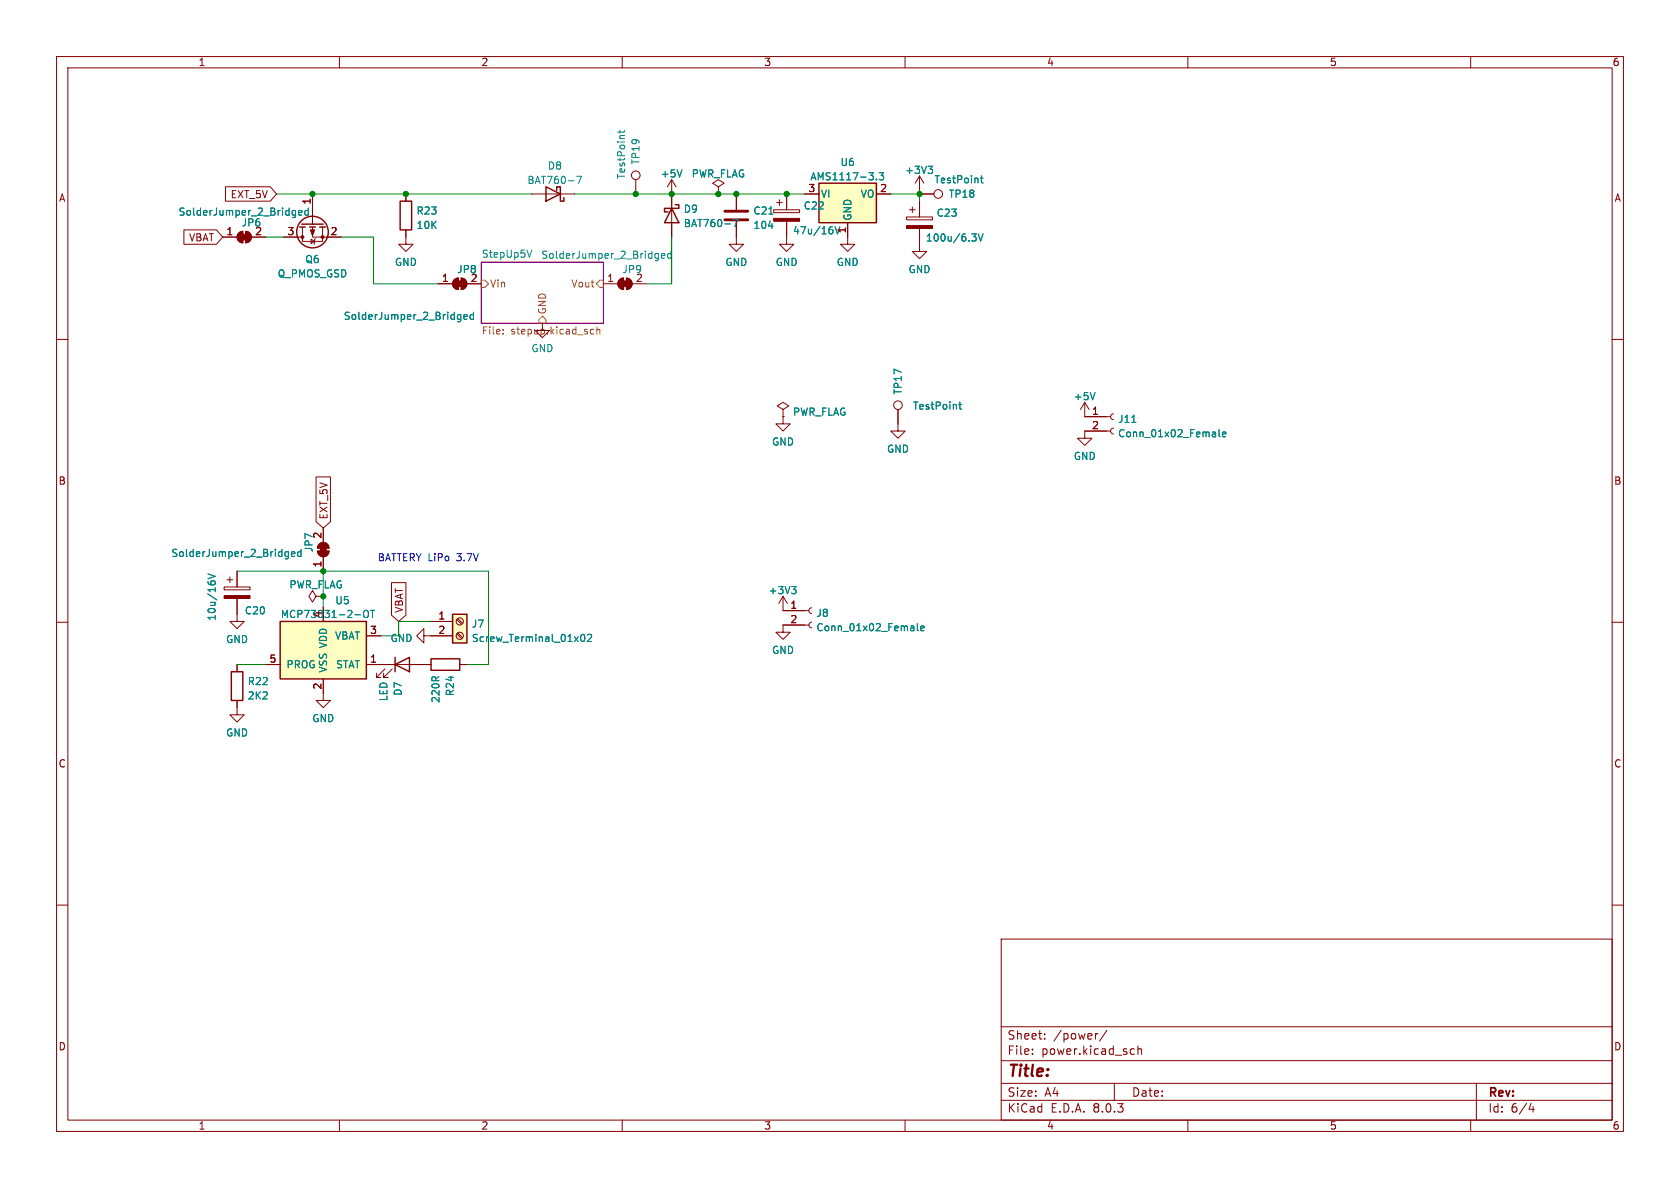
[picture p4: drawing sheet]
<svg xmlns="http://www.w3.org/2000/svg" width="297mm" height="210mm" viewBox="0 0 297 210" stroke-linecap="round" stroke-linejoin="round" font-family="sans-serif">
<g fill="none" stroke="#840000" stroke-width=".18">
<path d="M10 10h277v190h-277zM12 12h273v186h-273zM60 10v2M110 10v2M160 10v2M210 10v2M260 10v2M71.8 34.3v1.3M118.7 31.8l-.7 1.2M118.7 31.8v2.5M118.7 31.8l.8 1.2M127 33l1-.6-1-.6-1 .6 1 .6v1.3"/>
<path d="M127 34.3h.1M130.2 39.1v4.1h1.2l-1.2 1.3-1.3-1.3h1.3M130.2 34.3v2.8M160.3 38.4h4.5v.5h-4.5zM160.8 37.1h1M161.3 36.6v1M162.6 35.6v2.8M162.6 34.3h2.5M10 60h2M71.8 40.6v2.6h1.2l-1.2 1.3-1.3-1.3h1.3M77.5 50.2h2.5M80.3 49.5l.7-.4v2.1a1.02 1.02 0 0 1-.9-.6 1.02 1.02 0 0 1 .2-1.1z"/>
<path d="M81.5 49.2a1.01 1.01 0 0 1 1 1 1.01 1.01 0 0 1-1 1zM82.5 50.2h2.6M106.7 50.2h2.5M109.5 49.4l.7-.3v2.1a1.01 1.01 0 0 1-.9-.7 1.01 1.01 0 0 1 .2-1.1zM110.7 49.2a1.01 1.01 0 0 1 1.1 1 1.01 1.01 0 0 1-1.1 1zM111.8 50.2h2.5M162.6 40.4v4.1h1.2l-1.2 1.2-1.3-1.2h1.3M285 60h2M158.7 72.4v2.5M191.8 71.1l-.8 1.3M191.8 71.1v2.6h4.5M191.8 71.1l.7 1.3"/>
<path d="M196.3 76.2h-4.5v1.3h1.2l-1.2 1.2-1.3-1.2h1.3M196.8 75.7l-.3 .1-.2 .4 .2 .4 .3 .1M196.8 73.2l-.3 .1-.2 .4 .2 .3 .3 .2M56.1 97.4h2.1a1.02 1.02 0 0 1-1.1 1 1.02 1.02 0 0 1-1-1zM56.4 96.2a1.02 1.02 0 0 1 1.1-.2 1.02 1.02 0 0 1 .7 .9h-2.1zM57.1 93.3v2.6M57.1 98.4v2.6M10 110h2M39.6 103.8h4.6v.5h-4.6zM40.1 102.5h1M40.6 102v1M41.9 101v2.8"/>
<path d="M41.9 105.8v2.8M41.9 117.5v1.2M55.9 105.4l-.7-1-.6 1 .6 1 .7-1h1.2M57.1 105.4h.1M285 110h2M41.9 123.8v1.3M57.1 122.6v1.2h1.3l-1.3 1.3-1.2-1.3h1.2M10 160h2M285 160h2M177 166h108v32h-108zM60 198v2M110 198v2"/>
<path d="M160 198v2M177 194.5h108M177 191.5h108M177 187.5h108M177 181.5h108M182.5 186.3v.1M182.5 185.5v.1M184.7 183.6v.1M184.7 182.8v.1M194.1 182.7l-.3 .1M195.7 182.1l-1.3 2M197 191.5v3"/>
<path d="M200.1 185.4l.4 .1M200.5 186.3l-.4 .1M201.2 185.5l.2-.1 .3 .1 .1 .9M201.2 184.9v1.5M210 198v2M260 198v2M261 191.5v6.5M270.7 195l-.4 1.1h.9M271 195.6v1"/>
<circle cx="165.9" cy="34.3" r=".76"/>
<circle cx="158.7" cy="71.6" r=".76"/>
</g>
<path d="M85.1 46.4h21.6v10.8h-21.6z" fill="none" stroke="#840084" stroke-width=".18"/>
<path d="M85.1 49.5h.6l.7 .7-.7 .6h-.6zM88.9 58.9v.2M88.9 58.3v.1M95.9 55.9l.6 .6v.7h-1.3v-.7zM104.5 59h.5M104.5 58.3h.5M105.5 58.3l.2-.1 .3 .1 .1 .8M105.5 57.8v1.3M106 49.5h.7v1.3h-.7l-.6-.6z" fill="none" stroke="#848400" stroke-width=".18"/>
<g fill="none" stroke="#008484" stroke-width=".18">
<path d="M120.6 30l-.5 1.3M135.9 40h.8M135.9 37.8h.8M173.3 31.5h.5M173.5 31.1v1l.3 .2M81.1 55.6l.4 .1M81.5 55.6v1l-.3 .3M81.5 56.4l-.4 .1M82 56l.6-.1-.1-.2-.3-.1-.2 .2 .1 .6h.4M83.7 55.7l-.4-.1-.2 .3 .1 .5h.5M83.7 55.2v1.3M94 44.2l-.4 1.3"/>
<path d="M116 44.8l.4 .1M116.4 44.8v1l-.3 .3M116.4 45.6l-.4 .1M116.9 45.2l.6-.1v-.2l-.4-.1-.2 .2 .1 .6h.5M118.6 44.9l-.3-.1-.3 .3 .1 .5h.5M118.6 44.4v1.3M171.8 41.3h.8l-.4 .5 .3 .2 .1 .4-.3 .2h-.3M172.9 41.3l.5 1.3 .4-1.3M169.5 71.5h.5M169.7 71.1v1.1l.3 .1M193.6 69.4l-.4 1.3M200.1 74.7h.7"/>
<path d="M215.5 75.9v1.1l.2 .2M216.1 76.8l.6-.1v-.3h-.4l-.2 .1 .1 .7h.5M50.6 97.5l.4 .1M51 97.5v1.1l-.3 .2M51 98.3l-.4 .1M51.5 97.9l.6-.1v-.2l-.4-.1-.2 .2 .1 .6h.5M53.2 97.6l-.3-.1-.3 .3 .1 .5h.5M53.2 97.1v1.3M36.8 101.5l1.2 .4-1.2 .4M37.4 102.7h.5"/>
</g>
<g fill="#840000" stroke="#840000" stroke-width=".18">
<path d="M80.8 49.7h1v1h-1z"/>
<path d="M80.3 49.5l.7-.4v2.1a1.02 1.02 0 0 1-.9-.6 1.02 1.02 0 0 1 .2-1.1z"/>
<path d="M81.5 49.2a1.01 1.01 0 0 1 1 1 1.01 1.01 0 0 1-1 1z"/>
<path d="M110 49.7h1v1h-1z"/>
<path d="M109.5 49.4l.7-.3v2.1a1.01 1.01 0 0 1-.9-.7 1.01 1.01 0 0 1 .2-1.1z"/>
<path d="M110.7 49.2a1.01 1.01 0 0 1 1.1 1 1.01 1.01 0 0 1-1.1 1z"/>
<path d="M39.6 105.3h4.6v.5h-4.6z"/>
<path d="M56.6 96.6h1.1v1.1h-1.1z"/>
<path d="M56.1 97.4h2.1a1.02 1.02 0 0 1-1.1 1 1.02 1.02 0 0 1-1-1z"/>
<path d="M56.4 96.2a1.02 1.02 0 0 1 1.1-.2 1.02 1.02 0 0 1 .7 .9h-2.1z"/>
<path d="M160.3 39.9h4.5v.5h-4.5z"/>
</g>
<path d="M70.7 35.6h2.1v5h-2.1zM40.9 118.7h2v5.1h-2z" fill="none" stroke="#840000" stroke-width=".25"/>
<path d="M128.1 38.9h4.1M128.1 37.3h4.1" fill="none" stroke="#840000" stroke-width=".51"/>
<path d="M49.5 109.9h15.3v10.1h-15.3z" fill="#ffffc2"/>
<path d="M49.5 109.9h15.3v10.1h-15.3z" fill="none" stroke="#840000" stroke-width=".25"/>
<g fill="none" stroke="#840000" stroke-width=".18">
<path d="M162.6 31.1l-.8 1.3M162.6 31.1v2.6M162.6 31.1l.7 1.3M41.9 108.6v1.3h1.3l-1.3 1.2-1.3-1.2h1.3M47 117.5h2.5M57.1 107.3v2.6M64.8 117.5h2.5M64.8 112.4h2.5M138.4 105.4v2.6h4.6M138.4 105.4l-.7 1.3M138.4 105.4l.8 1.3M143 110.5h-4.6v1.3h1.3l-1.3 1.2-1.2-1.2h1.2"/>
<path d="M143.5 110l-.3 .1-.2 .4 .2 .3 .3 .2M143.5 107.4l-.3 .2-.2 .4 .2 .3 .3 .2M41.9 125.1v1.3h1.3l-1.3 1.2-1.3-1.2h1.3M57.1 120v2.6"/>
</g>
<path d="M164.1 29.4h.8l-.5 .5M164.6 29.9l.3 .2v.3l-.3 .3M62.8 108.7h.9M64.5 108l.1-.1a.43 .43 0 0 1 .5 .4v.4a.42 .42 0 0 1-.4 .5 .42 .42 0 0 1-.4-.5v-.4zM65.5 107.9h.7M65.8 107.9v1.3M139.9 103.7h.8l-.4 .5M140.5 104.2l.2 .2v.3l-.2 .3M162.2 110.2v1.1l.2 .2M162.8 111.1l.6-.1-.1-.3h-.3l-.2 .1v.6h.5" fill="none" stroke="#008484" stroke-width=".18"/>
<path d="M80 108.6h2.5v5.1h-2.5z" fill="#ffffc2"/>
<path d="M69.8 117.5l2.6-1.3v2.5zM69.8 116.2v2.5M76.2 116.5h5.1v2h-5.1zM80 108.6h2.5v5.1h-2.5z" fill="none" stroke="#840000" stroke-width=".25"/>
<g fill="none" stroke="#840000" stroke-width=".18">
<path d="M138.4 73.7v1.2h1.3l-1.3 1.3-1.2-1.3h1.2M138.4 72.4l1-.6-1-.7-1 .7 1 .6v1.3M138.4 73.7h.1M67.3 117.5h8.9M68.1 118.2l-1.6 1.6h.8h-.8v-.8M69.3 118.2l-1.5 1.6h.8h-.8v-.8M74.9 112.4v-1.3l-1.2 1.3 1.2 1.3v-1.3h5.1M76.2 109.9h3.8M80.7 112.1l.9 .8M80.7 109.5l.9 .9M80.9 111.9l.9 .8M80.9 109.3l.9 .9"/>
<path d="M81.3 117.5h1.2"/>
<circle cx="81.3" cy="112.4" r=".63"/>
<circle cx="81.3" cy="109.9" r=".63"/>
</g>
<path d="M102.8 112.3l.2-.2a.68 .68 0 0 1 .4 .7 .68 .68 0 0 1-.4 .6l-.2-.1-.1-.4zM103.9 112.3l.4-.2 .3 .4-.8 .9h.8" fill="none" stroke="#008484" stroke-width=".18"/>
<path d="M144.8 32.4h10.1v7h-10.1z" fill="#ffffc2"/>
<g fill="none" stroke="#840000" stroke-width=".25">
<path d="M53.3 39.6h3.8M96.5 33l2.6 1.3-2.6 1.3zM98.4 33.7v-.7h.7v2.6h.6v-.7M118.7 36.8l1.3 2.6h-2.5zM119.4 36.2h.6v.6h-2.5v.7h.6M144.8 32.4h10.1v7h-10.1zM53 40.1h1M54.7 40.1h1.1M56.5 40.1h1"/>
<circle cx="55.2" cy="41" r="2.79"/>
</g>
<g fill="none" stroke="#840000" stroke-width=".18">
<path d="M39.9 33h7.9l1.1 1.3-1.1 1.3h-7.9zM55.2 34.3v5.3M71.8 34.3v1.3M94 34.3h7.6M112.4 31.8v2.5M118.7 34.3v7.6M127 34.3h.1M130.2 34.3v2.8M130.2 39.1v2.8M136.8 37.1h4.6v.5h-4.6zM137.3 35.8h1M137.8 35.3v1"/>
<path d="M139.1 39.1v4.1h1.2l-1.2 1.3-1.3-1.3h1.3M139.1 34.3v2.8M142.2 34.3h2.6M149.9 39.4v3.8h1.2l-1.2 1.3-1.3-1.3h1.3M154.9 34.3h2.6M162.6 34.3h2.5M162.6 35.6v2.8M32.5 40.6h5.8l1.1 1.3-1.1 1.3h-5.8zM39.4 41.9h2.5M42.2 41.2l.7-.3v2a1.02 1.02 0 0 1-.9-.6 1.02 1.02 0 0 1 .2-1.1zM43.4 40.9a1.02 1.02 0 0 1 1 1 1.02 1.02 0 0 1-1 1zM44.4 41.9h2.6"/>
<path d="M50.2 41.9h3.3M53.5 40.1v2.6h3.5v-2.6M55 42.3l.6 .4-.6 .4zM55.2 40.1v1.8h5.1M55.8 42.2l-.2 .1v.8l-.1 .1M71.8 40.6v1.3M77.5 50.2h2.5M82.5 50.2h2.6M95.9 57.2v1.2h1.3l-1.3 1.3-1.3-1.3h1.3M162.6 40.4v2.8M138.4 73.7h.1M158.7 72.4v3.8h1.3l-1.3 1.3-1.2-1.3h1.2"/>
<path d="M191.8 73.7h3.8M191.8 76.2h3.8M55.9 84.3h2.5v7.9l-1.3 1.1-1.2-1.1zM57.1 93.3v2.6M57.1 98.4v2.6M41.9 101v2.8M41.9 105.8v2.8M41.9 117.5v1.2M47 117.5h2.5M57.1 105.4h.1M57.1 107.3v2.6M64.8 117.5h5"/>
<path d="M64.8 112.4h2.5M69.2 103h2.6v5.7l-1.3 1.2-1.3-1.2zM72.4 117.5h3.8M76.2 112.4h3.8M76.2 109.9h3.8M81.3 117.5h1.2M138.4 108h3.8M138.4 110.5h3.8M41.9 123.8v1.3M57.1 120v2.6"/>
<circle cx="112.4" cy="31" r=".76"/>
</g>
<g fill="none" stroke="#008484" stroke-width=".18">
<path d="M51.9 37.2l.4 .1M52.3 37.2v1l-.3 .3M52.3 38h-.4M52.8 37.6l.6-.1-.1-.2-.3-.1-.2 .2 .1 .6h.4M54.5 37.3l-.4-.1-.2 .2 .1 .6h.5M54.5 36.8v1.2M101.9 31.2h.9l-.6 1.2M109.6 23.1v.4M110.4 23.1l-.1 .3h-1.1M120.6 30l-.5 1.3M129.6 38.8h.8l-.5 1.3M135.9 40h.8"/>
<path d="M135.9 37.8h.8M154.9 31.7v.1M155.4 30.5h.8l-.4 .5 .3 .1v.6l-.1 .1-.6-.1M164.1 29.4h.8l-.5 .5M164.6 29.9l.3 .2v.3l-.3 .3M173.3 31.5h.5M173.5 31.1v1l.3 .2M81.1 55.6l.4 .1M81.5 55.6v1l-.3 .3M81.5 56.4l-.4 .1M82 56l.6-.1-.1-.2-.3-.1-.2 .2 .1 .6h.4M83.7 55.7l-.4-.1-.2 .3 .1 .5h.5"/>
<path d="M83.7 55.2v1.3M147.2 40.7v.5M147.6 40.1l.5 1.2 .4-1.2M171.8 41.3h.8l-.4 .5 .3 .2 .1 .4-.3 .2h-.3M172.9 41.3l.5 1.3 .4-1.3M169.5 71.5h.5M169.7 71.1v1.1l.3 .1M193.6 69.4l-.4 1.3M200.1 74.7h.7M215.5 75.9v1.1l.2 .2M216.1 76.8l.6-.1v-.3h-.4l-.2 .1 .1 .7h.5M50.6 97.5l.4 .1"/>
<path d="M51 97.5v1.1l-.3 .2M51 98.3l-.4 .1M51.5 97.9l.6-.1v-.2l-.4-.1-.2 .2 .1 .6h.5M53.2 97.6l-.3-.1-.3 .3 .1 .5h.5M53.2 97.1v1.3M36.8 101.5l1.2 .4-1.2 .4M37.4 102.7h.5M62.8 108.7h.9M64.5 108l.1-.1a.43 .43 0 0 1 .5 .4v.4a.42 .42 0 0 1-.4 .5 .42 .42 0 0 1-.4-.5v-.4zM65.5 107.9h.7M65.8 107.9v1.3M102.8 112.3l.2-.2a.68 .68 0 0 1 .4 .7 .68 .68 0 0 1-.4 .6l-.2-.1-.1-.4z"/>
<path d="M103.9 112.3l.4-.2 .3 .4-.8 .9h.8M139.9 103.7h.8l-.4 .5M140.5 104.2l.2 .2v.3l-.2 .3M162.2 110.2v1.1l.2 .2M162.8 111.1l.6-.1-.1-.3h-.3l-.2 .1v.6h.5"/>
</g>
<g fill="#840000" stroke="#840000" stroke-width=".18">
<path d="M42.7 41.4h1v1h-1z"/>
<path d="M42.2 41.2l.7-.3v2a1.02 1.02 0 0 1-.9-.6 1.02 1.02 0 0 1 .2-1.1z"/>
<path d="M43.4 40.9a1.02 1.02 0 0 1 1 1 1.02 1.02 0 0 1-1 1z"/>
<path d="M54.9 40.6h.7l-.4 1.1z"/>
<path d="M136.8 38.6h4.6v.5h-4.6z"/>
<circle cx="57" cy="41.9" r=".25"/>
<circle cx="53.5" cy="41.9" r=".25"/>
</g>
<path d="M48.9 34.3h45.1M101.6 34.3h40.6M157.5 34.3h5.1M162.6 33.7v1.9M47 41.9h3.2M60.3 41.9h5.7v8.3h11.5M118.7 41.9v8.3h-4.4M41.9 101h44.5v16.5h-3.9M41.9 117.5h5.1M57.1 101v6.3M76.2 109.9h-5.7v2.5h-3.2" fill="none" stroke="#008400" stroke-width=".18"/>
<g fill="#008400" stroke="#008400" stroke-width=".18">
<circle cx="57.1" cy="105.4" r=".46"/>
<circle cx="57.1" cy="101" r=".46"/>
<circle cx="55.2" cy="34.3" r=".46"/>
<circle cx="71.8" cy="34.3" r=".46"/>
<circle cx="118.7" cy="34.3" r=".46"/>
<circle cx="112.4" cy="34.3" r=".46"/>
<circle cx="127" cy="34.3" r=".46"/>
<circle cx="130.2" cy="34.3" r=".46"/>
<circle cx="139.1" cy="34.3" r=".46"/>
<circle cx="162.6" cy="34.3" r=".46"/>
</g>
<text font-size="2.8" fill="#840000" x="178" y="190.9">Title:</text>
<g font-size="2.1" fill="#840000">
<text x="178" y="184">Sheet:</text>
<text x="186.2" y="184">/power/</text>
<text x="178" y="186.7">File:</text>
<text x="184.1" y="186.7">power.kicad_sch</text>
<text x="178" y="196.9">KiCad</text>
<text x="178" y="194.1">Size:</text>
<text x="184.7" y="194.1">A4</text>
<text x="185.7" y="196.9">E.D.A.</text>
<text x="193.3" y="196.9">8.0.3</text>
<text x="200" y="194.1">Date:</text>
<text x="263" y="194.3">Rev:</text>
<text x="263" y="196.9">Id:</text>
<text x="267.1" y="196.9">6/4</text>
</g>
<g font-size="1.8" fill="#840000">
<text x="35" y="11.9">1</text>
<text x="85" y="11.9">2</text>
<text x="135" y="11.9">3</text>
<text x="185" y="11.9">4</text>
<text x="235" y="11.9">5</text>
<text x="285" y="11.9">6</text>
<text x="10.3" y="35.9">A</text>
<text x="40.7" y="35.2">EXT_5V</text>
<text x="142.8" y="34">3</text>
<text x="155.5" y="34">2</text>
<text x="285.3" y="35.9">A</text>
<text x="39.9" y="41.7">1</text>
<text x="45" y="41.7">2</text>
<text x="50.7" y="41.7">3</text>
<text x="55" y="36.3" transform="rotate(-90 55 36.3)">1</text>
<text x="58.3" y="41.7">2</text>
<text x="149.6" y="41.3" transform="rotate(-90 149.6 41.3)">1</text>
<text x="33.3" y="42.9">VBAT</text>
<text x="78" y="49.9">1</text>
<text x="83.1" y="49.9">2</text>
<text x="107.2" y="49.9">1</text>
<text x="193" y="73.4">1</text>
<text x="193" y="75.9">2</text>
<text x="10.3" y="85.9">B</text>
<text x="285.3" y="85.9">B</text>
<text x="56.9" y="95.3" transform="rotate(-90 56.9 95.3)">2</text>
<text x="58.1" y="91.9" transform="rotate(-90 58.1 91.9)">EXT_5V</text>
<text x="56.9" y="100.4" transform="rotate(-90 56.9 100.4)">1</text>
<text x="139.6" y="107.7">1</text>
<text x="56.9" y="109.3" transform="rotate(-90 56.9 109.3)">4</text>
<text x="65.3" y="112.1">3</text>
<text x="71.4" y="108.4" transform="rotate(-90 71.4 108.4)">VBAT</text>
<text x="77.4" y="109.6">1</text>
<text x="77.4" y="112.1">2</text>
<text x="139.6" y="110.2">2</text>
<text x="47.6" y="117.2">5</text>
<text x="65.3" y="117.2">1</text>
<text x="56.9" y="122" transform="rotate(-90 56.9 122)">2</text>
<text x="10.3" y="135.9">C</text>
<text x="285.3" y="135.9">C</text>
<text x="10.3" y="185.9">D</text>
<text x="285.3" y="185.9">D</text>
<text x="35" y="199.9">1</text>
<text x="85" y="199.9">2</text>
<text x="135" y="199.9">3</text>
<text x="185" y="199.9">4</text>
<text x="235" y="199.9">5</text>
<text x="285" y="199.9">6</text>
</g>
<g font-size="1.8" fill="#008484">
<text x="113.3" y="29.2" transform="rotate(-90 113.3 29.2)">TP19</text>
<text x="148.5" y="29.5">U6</text>
<text x="93.1" y="32.7">BAT760-7</text>
<text x="96.8" y="30.2">D8</text>
<text x="110.7" y="31.7" transform="rotate(-90 110.7 31.7)">TestPoint</text>
<text x="116.7" y="31.6">+5V</text>
<text x="122.2" y="31.6">PWR_FLAG</text>
<text x="143.2" y="32.1">AMS1117-3.3</text>
<text x="145" y="35.2">VI</text>
<text x="152.1" y="35.2">VO</text>
<text x="159.9" y="30.9">+3V3</text>
<text x="165.1" y="32.6">TestPoint</text>
<text x="167.6" y="35.2">TP18</text>
<text x="31.5" y="38.3">SolderJumper_2_Bridged</text>
<text x="42.6" y="40.2">JP6</text>
<text x="73.5" y="38.1">R23</text>
<text x="73.5" y="40.7">10K</text>
<text x="120.8" y="37.8">D9</text>
<text x="120.8" y="40.3">BAT760-7</text>
<text x="133.1" y="40.7">104</text>
<text x="133.1" y="38.1">C21</text>
<text x="140.1" y="41.6">47u/16V</text>
<text x="142" y="37.2">C22</text>
<text x="150.7" y="39.1" transform="rotate(-90 150.7 39.1)">GND</text>
<text x="165.5" y="38.5">C23</text>
<text x="53.9" y="46.7">Q6</text>
<text x="69.7" y="47.2">GND</text>
<text x="85.1" y="45.6">StepUp5V</text>
<text x="95.6" y="45.9">SolderJumper_2_Bridged</text>
<text x="128.1" y="47.2">GND</text>
<text x="137" y="47.2">GND</text>
<text x="147.8" y="47.2">GND</text>
<text x="163.6" y="42.9">100u/6.3V</text>
<text x="49" y="49.2">Q_PMOS_GSD</text>
<text x="80.7" y="48.5">JP8</text>
<text x="109.9" y="48.5">JP9</text>
<text x="112.3" y="49.9">2</text>
<text x="160.5" y="48.5">GND</text>
<text x="60.7" y="56.7">SolderJumper_2_Bridged</text>
<text x="93.8" y="62.5">GND</text>
<text x="159.6" y="69.8" transform="rotate(-90 159.6 69.8)">TP17</text>
<text x="189.7" y="70.9">+5V</text>
<text x="140.1" y="73.7">PWR_FLAG</text>
<text x="161.3" y="72.6">TestPoint</text>
<text x="197.6" y="75">J11</text>
<text x="197.6" y="77.5">Conn_01x02_Female</text>
<text x="136.4" y="79">GND</text>
<text x="156.7" y="80.2">GND</text>
<text x="189.7" y="81.5">GND</text>
<text x="30.2" y="98.7">SolderJumper_2_Bridged</text>
<text x="55.5" y="97.7" transform="rotate(-90 55.5 97.7)">JP7</text>
<text x="51.1" y="104.2">PWR_FLAG</text>
<text x="59.2" y="107">U5</text>
<text x="135.8" y="105.2">+3V3</text>
<text x="38.3" y="109.8" transform="rotate(-90 38.3 109.8)">10u/16V</text>
<text x="39.9" y="113.9">GND</text>
<text x="43.2" y="108.8">C20</text>
<text x="49.5" y="109.4">MCP73831-2-OT</text>
<text x="59.1" y="113.3">VBAT</text>
<text x="68.9" y="113.7">GND</text>
<text x="83.3" y="111.2">J7</text>
<text x="83.3" y="113.7">Screw_Terminal_01x02</text>
<text x="144.2" y="109.2">J8</text>
<text x="144.2" y="111.8">Conn_01x02_Female</text>
<text x="50.5" y="118.3">PROG</text>
<text x="58" y="119" transform="rotate(-90 58 119)">VSS VDD</text>
<text x="59.3" y="118.3">STAT</text>
<text x="136.4" y="115.8">GND</text>
<text x="43.7" y="121.3">R22</text>
<text x="43.7" y="123.9">2K2</text>
<text x="68.7" y="124.1" transform="rotate(-90 68.7 124.1)">LED</text>
<text x="71.2" y="123.1" transform="rotate(-90 71.2 123.1)">D7</text>
<text x="77.9" y="124.4" transform="rotate(-90 77.9 124.4)">220R</text>
<text x="80.4" y="123.2" transform="rotate(-90 80.4 123.2)">R24</text>
<text x="39.9" y="130.4">GND</text>
<text x="55.1" y="127.9">GND</text>
</g>
<g font-size="1.8" fill="#848400">
<text x="86.6" y="51">Vin</text>
<text x="100.9" y="51">Vout</text>
<text x="85.1" y="59.5">File:</text>
<text x="90.3" y="59.5">stepup.kicad_sch</text>
<text x="96.7" y="55.7" transform="rotate(-90 96.7 55.7)">GND</text>
</g>
<g font-size="1.8" fill="#0000c2">
<text x="66.7" y="99.3">BATTERY LiPo</text>
<text x="80.9" y="99.3">3.7V</text>
</g>
</svg>
